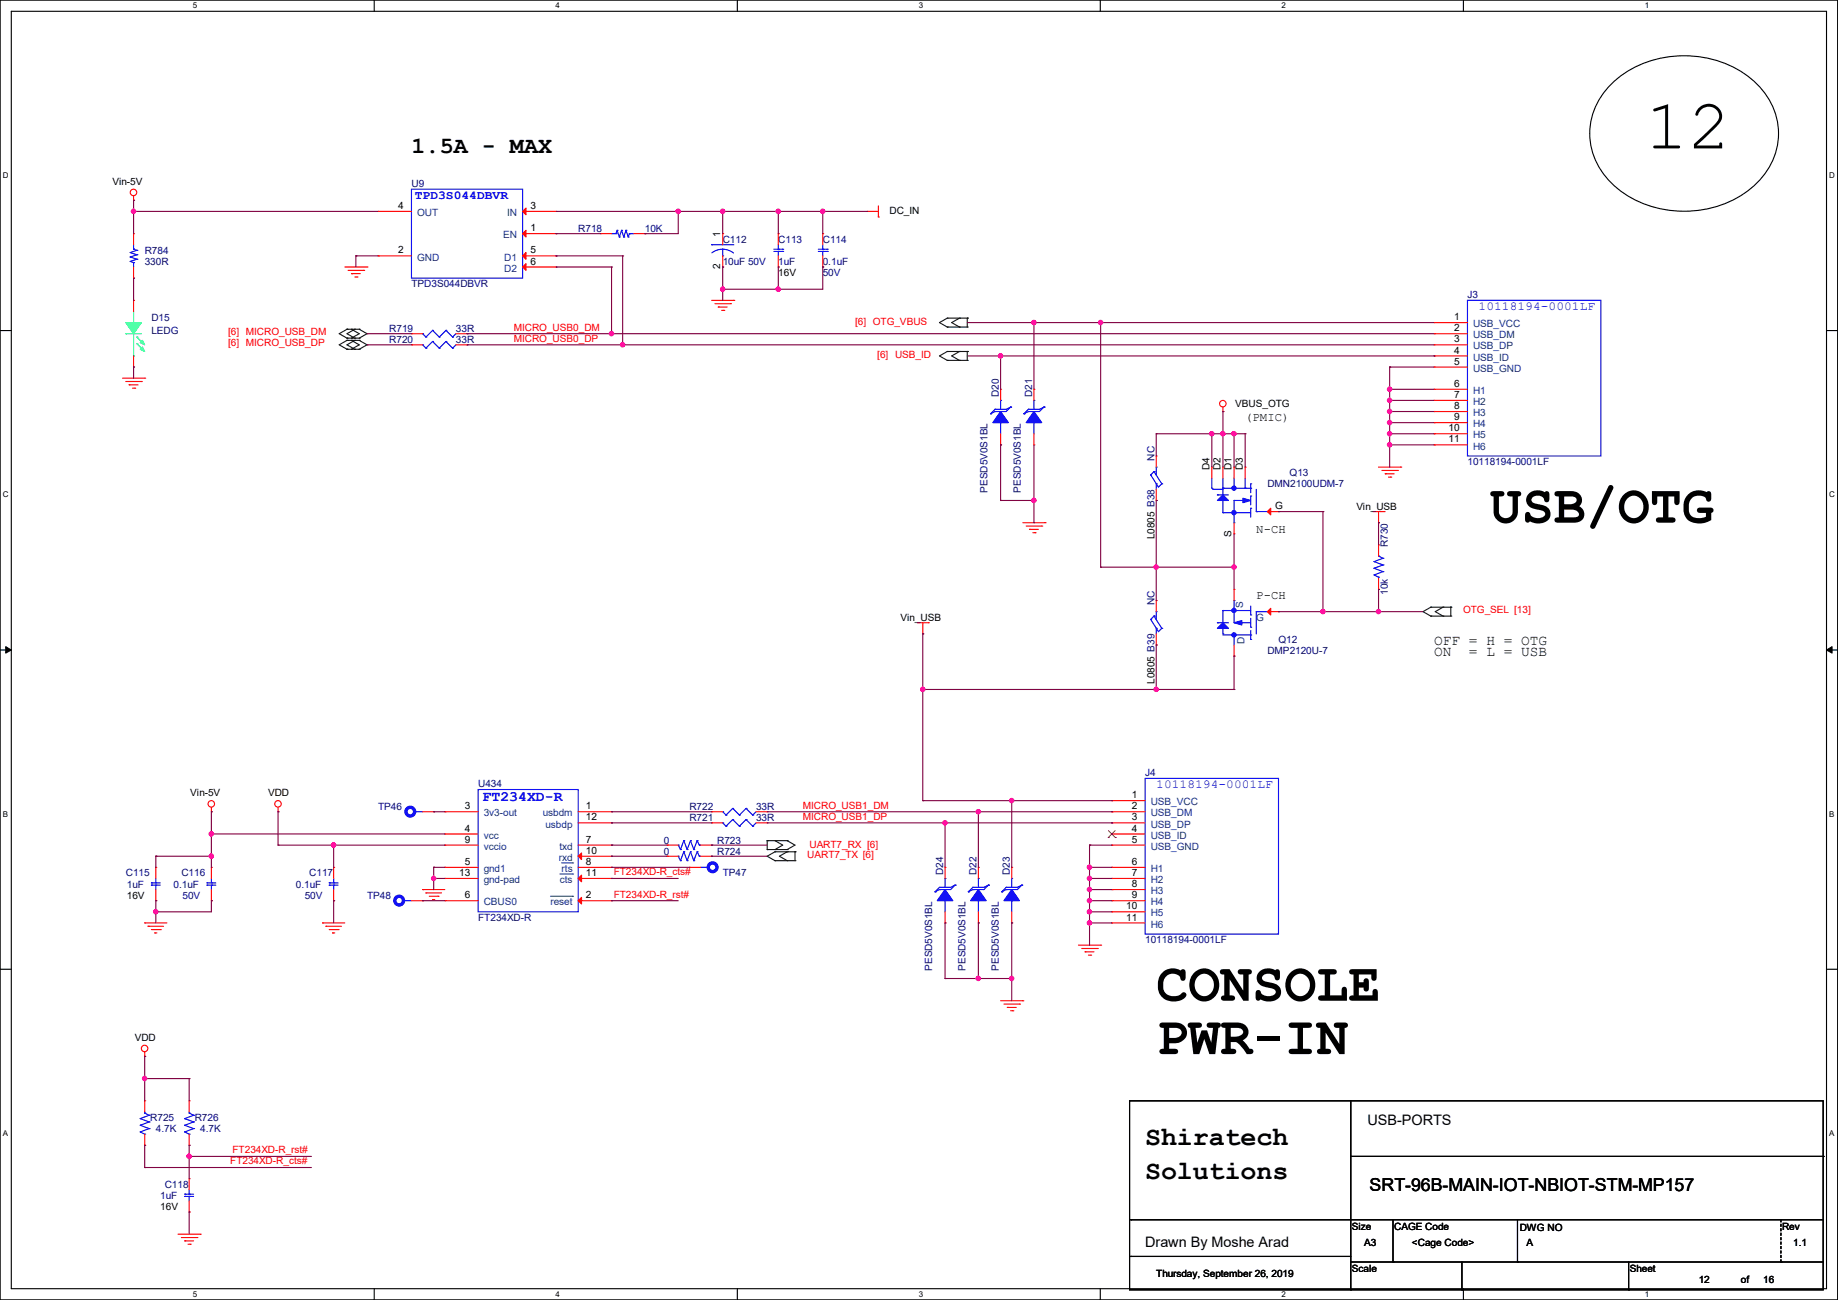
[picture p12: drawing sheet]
<svg xmlns="http://www.w3.org/2000/svg" width="420mm" height="297mm" viewBox="0 0 420 297" stroke-linecap="round" stroke-linejoin="round" font-family="sans-serif">
<path d="M0 0h419.9v297h-419.9zM2.6 2.6h414.8v291.8h-414.8z" fill="none" stroke="#000" stroke-width=".25"/>
<g fill="#fff">
<path d="M44 .3h1v2h-1z"/>
<path d="M44 294.7h1v2h-1z"/>
</g>
<path d="M85.5 0v2.6M85.5 294.4v2.6" fill="none" stroke="#000" stroke-width=".25"/>
<g fill="#fff">
<path d="M127 .3h.9v2h-.9z"/>
<path d="M127 294.7h.9v2h-.9z"/>
</g>
<path d="M168.5 0v2.6M168.5 294.4v2.6" fill="none" stroke="#000" stroke-width=".25"/>
<g fill="#fff">
<path d="M209.9 .3h1v2h-1z"/>
<path d="M209.9 294.7h1v2h-1z"/>
</g>
<path d="M251.4 0v2.6M251.4 294.4v2.6" fill="none" stroke="#000" stroke-width=".25"/>
<g fill="#fff">
<path d="M292.9 .3h.9v2h-.9z"/>
<path d="M292.9 294.7h.9v2h-.9z"/>
</g>
<path d="M334.4 0v2.6M334.4 294.4v2.6" fill="none" stroke="#000" stroke-width=".25"/>
<g fill="#fff">
<path d="M375.8 .3h1v2h-1z"/>
<path d="M375.8 294.7h1v2h-1z"/>
<path d="M.7 39h1.2v2h-1.2z"/>
<path d="M418 39h1.3v2h-1.3z"/>
<path d="M.7 112h1.2v2h-1.2z"/>
<path d="M418 112h1.3v2h-1.3z"/>
</g>
<path d="M0 75.5h2.6M417.4 75.5h2.5" fill="none" stroke="#000" stroke-width=".25"/>
<g fill="#fff">
<path d="M.7 185h1.2v1.9h-1.2z"/>
<path d="M418 185h1.2v1.9h-1.2z"/>
</g>
<path d="M0 148.5h2.6M417.4 148.5h2.5" fill="none" stroke="#000" stroke-width=".25"/>
<path d="M1.3 147.7l1.3 .8-1.3 .7zM417.4 148.5l1.2-.8v1.5z" fill="#000" stroke="#000" stroke-width=".23"/>
<g fill="#fff">
<path d="M.7 257.9h1.2v2h-1.2z"/>
<path d="M418 257.9h1.2v2h-1.2z"/>
</g>
<g fill="none" stroke="#000" stroke-width=".25">
<path d="M368.3 19.1a24.7 24.7 0 0 1 33 0 15.5 15.5 0 0 1-1.2 24 24.8 24.8 0 0 1-31.8-1.2 15.4 15.4 0 0 1 0-22.8zM0 221.4h2.6M417.4 221.4h2.5M258.1 251.5h158.5v43.2h-158.5zM308.7 251.5v43.2M258.4 278.7h.1M258.4 278.7h158.2M308.7 264.2h107.9M318.3 278.7v9.6M346.8 278.7v9.6M416.6 264.2h.1M258.4 287.1h.1"/>
<path d="M258.4 287.1h50.3M308.7 288.3h.1M308.7 294.7h.1M308.7 288.3h107.9M318.3 288.3h.1M334.1 294.7h.1M334.1 288.3v6.4M346.8 288.3h.1M372.2 294.7h.1M372.2 288.3v6.4"/>
</g>
<g fill="none" stroke="#f00" stroke-width=".25">
<path d="M30.5 45.8h.1M30.5 53.4h.1M30.5 44.7v1.1M30.5 53.4v2.5M86.4 48.3h.1M86.4 58.5h.1M86.4 48.3h7.6M86.4 58.5h7.6M119.4 48.3h7.6M119.4 58.5h7.6M119.4 53.4h7.6M127 48.3h.1"/>
<path d="M127 53.4h.1M127 58.5h.1M137.2 53.4h.1M137.2 53.4h2.5M144.8 53.4h2.6M147.4 53.4h.1M165.1 53.4h.1M165.1 53.4v2.5M165.1 58.5v2.5M177.8 53.4h.1M177.8 53.4v2.5M177.8 58.5v2.5"/>
<path d="M188 53.4h.1M188 53.4v2.5M188 58.5v2.5M198.2 48.3h.1M198.2 48.3h2.5M200.7 49.6h.1M200.7 47v2.6M30.5 68.6h.1M30.5 63.5h.1M30.5 61v2.5M30.5 68.6v2.6M78.8 61h5.1"/>
<path d="M79.5 61.8h3.6M80.3 62.5h.1M80.3 62.5h2M81.1 63.3h.5M81.6 63.3h.1M83.1 61.8h.1M83.9 61h.1M94 76.2h.1M94 78.8h.1M94 76.2h2.6M94 78.8h2.6M104.2 76.2h2.5"/>
<path d="M104.2 78.8h2.5M106.7 76.2h.1M106.7 78.8h.1M119.4 61h7.6M127 61h.1M162.6 68.6h5.1M163.4 69.4h3.5M164.1 70.1h.1M164.1 70.1h2.1M164.9 70.9h.5M165.1 61h.1M165.4 70.9h.1"/>
<path d="M166.9 69.4h.1M167.7 68.6h.1M177.8 61h.1M188 61h.1M327.7 73.7h.1M327.7 76.2h.1M327.7 78.8h.1M327.7 73.7h7.6M327.7 76.2h7.6M327.7 78.8h7.6M28 86.4h5.1M28.7 87.2h3.6"/>
<path d="M29.5 87.9h.1M29.5 87.9h2M30.3 88.7h.5M30.5 83.9h.1M30.5 81.3v2.6M30.8 88.7h.1M32.3 87.2h.1M33.1 86.4h.1M228.6 88.9h.1M228.6 88.9v2.6M228.6 99.1v2.5M236.3 88.9h.1"/>
<path d="M236.3 88.9v2.6M236.3 99.1v2.5M279.4 94h.1M279.4 93v1M327.7 81.3h.1M327.7 83.9h.1M327.7 88.9h.1M327.7 91.5h.1M327.7 94h.1M327.7 96.6h.1M327.7 99.1h.1M327.7 81.3h7.6"/>
<path d="M327.7 83.9h7.6M327.7 88.9h7.6M327.7 91.5h7.6M327.7 94h7.6M327.7 96.6h7.6M327.7 99.1h7.6M228.6 101.6h.1M233.7 119.4h5.1M236.3 101.6h.1M238.8 119.4h.1M264.2 114.3h.1M264.2 104.2h.1"/>
<path d="M264.2 104.2v2.5M264.2 111.8v2.5M276.9 106.7h.1M276.9 106.7v2.6M279.4 106.7h.1M279.4 106.7v2.6M282 106.7h.1M282 106.7v2.6M282 119.4v2.6M284.5 106.7h.1M284.5 106.7v2.6M289.6 116.9h2.5"/>
<path d="M292.1 116.9h.1M313.7 116.9h2.6M315 119.4h.1M315 106.7h5.1M315 116.9v2.5M315.8 107.5h3.5M316.3 116.9h.1M316.5 108.2h.1M316.5 108.2h2.1M317.3 109h.5M317.8 109h.1M319.3 107.5h.1"/>
<path d="M320.1 106.7h.1M327.7 101.6h.1M327.7 101.6h7.6M234.5 120.2h3.5M235.2 120.9h.1M235.2 120.9h2.1M236 121.7h.5M236.5 121.7h.1M238 120.2h.1M264.2 137.2h.1M264.2 137.2v2.5M282 134.7h.1"/>
<path d="M282 122h.1M282 134.7v2.5M289.6 139.7h2.5M292.1 139.7h.1M315 124.5h.1M315 134.7h.1M315 124.5v2.5M315 132.1v2.6M209.6 142.3h2.5M210.9 144.8h.1M210.9 142.3v2.5M212.1 142.3h.1"/>
<path d="M264.2 147.4h.1M264.2 144.8v2.6M282 149.9h.1M282 147.4v2.5M35.6 198.2h.1M35.6 198.2v2.5M48.3 185.5h.1M48.3 198.2h.1M48.3 184.4v1.1M48.3 198.2v2.5M63.5 185.5h.1M63.5 184.4v1.1"/>
<path d="M76.2 198.2h.1M76.2 198.2v2.5M96.6 185.5h2.5M99.1 185.5h.1M101.6 185.5h.1M101.6 190.5h.1M101.6 193.1h.1M101.6 198.2h.1M101.6 198.2h7.7M101.6 185.5h7.7M101.6 193.1h7.7M101.6 190.5h7.7"/>
<path d="M132.1 198.2h7.6M132.1 188h7.6M132.1 185.5h7.6M132.1 193.1h7.6M132.1 195.6h7.6M139.7 185.5h.1M139.7 188h.1M139.7 193.1h.1M139.7 195.6h.1M139.7 198.2h.1M152.4 193.1h.1M152.4 195.6h.1"/>
<path d="M152.4 193.1h2.6M152.4 195.6h2.6M157.5 198.2h.1M157.5 198.2h2.6M160.1 193.1h2.5M160.1 195.6h2.5M162.6 188h.1M162.6 185.5h.1M162.6 193.1h.1M162.6 195.6h.1M162.6 188h2.5M162.6 185.5h2.5"/>
<path d="M172.8 188h2.5M172.8 185.5h2.5M175.3 188h.1M175.3 185.5h.1M215.9 198.2h.1M215.9 198.2v2.5M223.6 198.2h.1M223.6 198.2v2.5M231.2 198.2h.1M231.2 198.2v2.5M254 182.9h.1M254 185.5h.1"/>
<path d="M254 188h.1M254 190.5h.1M254 193.1h.1M254 198.2h.1M254 198.2h7.7M254 188h7.7M254 185.5h7.7M254 193.1h7.7M254 182.9h7.7M254 190.5h7.7M33.1 210.9h.1M33.1 210.9h5"/>
<path d="M33.8 211.6h.1M33.8 211.6h3.6M34.6 212.4h2M35.3 213.1h.1M35.3 213.1h.6M35.6 205.8h.1M35.6 203.2v2.6M36.6 212.4h.1M48.3 205.8h.1M48.3 203.2v2.6M73.7 210.9h.1M73.7 210.9h5.1"/>
<path d="M74.5 211.6h.1M74.5 211.6h3.5M75.2 212.4h2.1M76 213.1h.1M76 213.1h.5M76.2 205.8h.1M76.2 203.2v2.6M77.3 212.4h.1M94 205.8h2.6M96.6 203.2h.1M96.6 205.8h.1M96.6 203.2h5"/>
<path d="M97.3 204h.1M97.3 204h3.6M98.1 204.8h2M98.8 205.5h.1M98.8 205.5h.6M100.1 204.8h.1M101.6 200.7h.1M101.6 205.8h.1M101.6 200.7h7.7M101.6 205.8h7.7M132.1 200.7h7.6M132.1 205.8h7.6"/>
<path d="M139.7 200.7h.1M139.7 205.8h.1M215.9 210.9h.1M215.9 208.3v2.6M223.6 210.9h.1M223.6 208.3v2.6M231.2 210.9h.1M231.2 208.3v2.6M246.4 215.9h5.1M247.2 216.7h3.5M247.9 217.5h.1M247.9 217.5h2.1"/>
<path d="M248.7 218.2h.5M249.2 218.2h.1M250.7 216.7h.1M251.5 215.9h.1M254 200.7h.1M254 203.2h.1M254 205.8h.1M254 208.3h.1M254 210.9h.1M254 203.2h7.7M254 210.9h7.7M254 200.7h7.7"/>
<path d="M254 205.8h7.7M254 208.3h7.7M228.6 228.6h5.1M229.4 229.4h3.6M230.2 230.2h.1M230.2 230.2h2M230.9 230.9h.5M231.4 230.9h.1M233 229.4h.1M233.7 228.6h.1M33.1 241.3h.1M33.1 251.5h.1"/>
<path d="M33.1 240.3v1M33.1 251.5v2.5M33.1 259.1v2.6M43.2 251.5h.1M43.2 251.5v2.5M43.2 259.1v2.6M33.1 261.7h.1M43.2 269.3h.1M43.2 276.9h.1M43.2 261.7h.1M43.2 269.3v2.5M43.2 274.4v2.5"/>
<path d="M40.7 282h5.1M41.4 282.7h3.6M42.2 283.5h.1M42.2 283.5h2M43 284.3h.5M43.5 284.3h.1M45 282.7h.1M45.8 282h.1"/>
<circle cx="30.5" cy="44" r=".74"/>
<circle cx="279.4" cy="92.2" r=".74"/>
<circle cx="48.3" cy="183.7" r=".74"/>
<circle cx="63.5" cy="183.7" r=".74"/>
<circle cx="33" cy="239.5" r=".74"/>
</g>
<g fill="none" stroke="#004000" stroke-width=".25">
<path d="M79.3 75.2h.1M79.3 77.3h.1M79.3 77.8h.1M79.3 79.8h.1M79.3 75.2h2.8M79.3 77.3h2.8M79.3 75.2l-1.8 1 1.8 1.1M79.3 77.8h2.8M79.3 79.8h2.8M79.3 77.8l-1.8 1 1.8 1M80.3 75.2h.1M80.3 77.3h.1"/>
<path d="M80.3 77.8h.1M80.3 79.8h.1M80.3 75.2l1.8 1-1.8 1.1M80.3 77.8l1.8 1-1.8 1M81.1 75.2h.1M81.1 77.3h.1M81.1 77.8h.1M81.1 79.8h.1M81.1 75.2l-1.8 1 1.8 1.1M81.1 77.8l-1.8 1 1.8 1M82.1 75.2h.1M82.1 77.3h.1"/>
<path d="M82.1 77.8h.1M82.1 79.8h.1M82.1 75.2l1.8 1-1.8 1.1M82.1 77.8l1.8 1-1.8 1M216.5 72.7h.1M216.5 74.7h.1M216.5 72.7l-1.8 1 1.8 1M216.5 72.7h4.5M216.5 74.7h4.5M219.2 72.7h.1M219.2 74.7h.1M219.2 72.7l-1.7 1 1.7 1"/>
<path d="M221 72.7h.1M221 74.7h.1M221 72.7v2M216.5 80.3h.1M216.5 82.3h.1M216.5 80.3l-1.8 1 1.8 1M216.5 80.3h4.5M216.5 82.3h4.5M219.2 80.3h.1M219.2 82.3h.1M219.2 80.3l-1.7 1 1.7 1M221 80.3h.1"/>
<path d="M221 82.3h.1M221 80.3v2M326.9 138.7h.1M326.9 138.7l-1.7 1 1.7 1.1M326.9 138.7h4.6M329.7 138.7h.1M329.7 138.7l-1.7 1 1.7 1.1M331.5 138.7h.1M331.5 138.7v2.1M326.9 140.8h.1M326.9 140.8h4.6M329.7 140.8h.1"/>
<path d="M331.5 140.8h.1M175.3 192.1h.1M175.3 194.1h.1M175.3 192.1v2M175.3 192.1h4.6M175.3 194.1h4.6M177.1 192.1h.1M177.1 194.1h.1M177.1 194.6h.1M177.1 196.6h.1M177.1 192.1l1.8 1-1.8 1M177.1 194.6l-1.8 1 1.8 1"/>
<path d="M177.1 194.6h4.6M177.1 196.6h4.6M179.9 192.1h.1M179.9 194.1h.1M179.9 194.6h.1M179.9 196.6h.1M179.9 192.1l1.8 1-1.8 1M179.9 194.6l-1.8 1 1.8 1M181.7 194.6h.1M181.7 196.6h.1M181.7 194.6v2"/>
</g>
<path d="M407 278.7v9.6M407 288.3h.1" fill="none" stroke="#000" stroke-width=".25" stroke-dasharray=".5"/>
<g fill="none" stroke="#00f" stroke-width=".25">
<path d="M29.8 57.7h.1M29.8 58.7h.1M29.8 59.7h.1M29.8 57.7l1.5 .5M29.8 58.7l1.5 .5M29.8 59.7l.7 .3M30.5 56.9h.1M30.5 60h.1M30.5 56.9l.8 .3M30.5 55.9v1M30.5 60v1M31.3 57.2h.1"/>
<path d="M31.3 58.2h.1M31.3 59.2h.1M31.3 57.2l-1.5 .5M31.3 58.2l-1.5 .5M31.3 59.2l-1.5 .5M94 43.2h25.4v20.3h-25.4zM139.7 53.4h1.1M140.8 53.4h.1M141 52.6h.1M141 52.6l.5 1.5M141 52.6l-.2 .8M141.5 54.1h.1"/>
<path d="M142 52.6h.1M142 52.6l.5 1.5M142 52.6l-.5 1.5M142.5 54.1h.1M143 52.6h.1M143 52.6l.6 1.5M143 52.6l-.5 1.5M143.6 54.1h.1M143.8 53.4h.1M143.8 53.4l-.2 .7M143.8 53.4h1M162.6 55.9h.1"/>
<path d="M162.6 55.9h5.1M165.1 56.9l1.6 .4 .9 .5M165.1 58.5h.1M165.1 56.9l-1 .2-1.4 .7M165.1 56.9v1.6M176.8 56.9h2.1M176.8 57.4h2.1M177.8 56.9h.1M177.8 57.4h.1M177.8 55.9v1M177.8 57.4v1.1M178.9 56.9h.1"/>
<path d="M178.9 57.4h.1M187 56.9h2M187 57.4h2M188 56.9h.1M188 57.4h.1M188 55.9v1M188 57.4v1.1M189 56.9h.1M189 57.4h.1M96.6 76.2h.1M96.6 78.8h.1M96.6 76.2l.7 .8"/>
<path d="M96.6 78.8l.7 .7M97.3 77h.1M97.3 79.5h.1M98.8 75.5h.1M98.8 78h.1M98.8 75.5l1.6 1.5M98.8 75.5l-1.5 1.5M98.8 78l1.6 1.5M98.8 78l-1.5 1.5M100.4 77h.1M100.4 79.5h.1M101.9 75.5h.1"/>
<path d="M101.9 78h.1M101.9 75.5l1.5 1.5M101.9 75.5l-1.5 1.5M101.9 78l1.5 1.5M101.9 78l-1.5 1.5M103.4 77h.1M103.4 79.5h.1M104.2 76.2l-.8 .8M104.2 78.8l-.8 .7M335.3 68.6h30.5v35.6h-30.5zM226.4 94.5h.1M227.4 93.5h.1"/>
<path d="M227.4 94h.1M227.4 93.5l-1 1M227.4 94l-1 .5M228.6 96.6h.1M228.6 91.5h.1M228.6 91.5v2M228.6 96.6v2.5M230.9 93h.1M230.9 93l-1 .5h-2.5M230.9 93l-1 1h-2.5M234 94.5h.1M235 93.5h.1"/>
<path d="M235 94h.1M235 93.5l-1 1M235 94l-1 .5M236.3 96.6h.1M236.3 91.5h.1M236.3 91.5v2M236.3 96.6v2.5M238.5 93h.1M238.5 93l-1 .5h-2.5M238.5 93l-1 1h-2.5M262.9 108.5h.1M262.9 108.5l1.8 2.8 .8-.8"/>
<path d="M263.7 107.7h.1M263.7 107.7l1.8 2.8M263.7 107.7l-.8 .8M264.2 110.5h.1M264.2 106.7h.1M264.2 106.7v1.8M264.2 110.5v1.3M265.5 110.5h.1M276.9 111.5h.1M276.9 109.3v2.2M277.2 111.8h.1M277.2 111.8h2.2"/>
<path d="M278.2 113.1h.1M278.2 113.1h2.5M279.4 117.1h.1M279.4 114.3h.1M279.4 111.5h.1M279.4 109.3v3.8M279.4 114.3v2.8M279.4 117.1h6.4M279.4 111.5h6.4M282 111.5h.1M282 114.3h.1M282 119.4h.1"/>
<path d="M282 109.3v2.2M282 114.3v5.1M282 114.3h2.5M284.5 111.5h.1M284.5 109.3v2.2M285.8 116.1h.1M285.8 113.3h.1M285.8 110.5h.1M285.8 111.5h.1M285.8 110.5v2.1M285.8 113.3v2.1M285.8 116.1v2.1"/>
<path d="M287.1 116.9h.1M287.1 111.8v5.1M287.1 116.9h2.5M289.6 116.9h.1M264.2 139.7h.1M264.2 139.7v1.8M279.4 139.5h.1M279.4 139.5h6.4M279.4 139.5v2.8M282 137.2h.1M282 137.2v5.1M285.8 138.5v2"/>
<path d="M287.1 139.7h.1M287.1 139.7v5.1M287.1 139.7h2.5M289.6 139.7h.1M314 131.4h.1M314 129.8h.1M314 128.3h.1M314 131.4l1 .5M314 129.8l2 .8M314 128.3l2 .8M315 127h.1M315 131.9h.1"/>
<path d="M315 127l1 .6M315 131.9v.2M316 130.6h.1M316 129.1h.1M316 127.6h.1M316 130.6l-2 .8M316 129.1l-2 .7M316 127.6l-2 .7M262.9 141.5h.1M262.9 141.5l1.8 2.8 .8-.7M263.7 140.8h.1M263.7 140.8l1.8 2.8"/>
<path d="M263.7 140.8l-.8 .7M264.2 143.6h.1M264.2 143.6v1.2M265.5 143.6h.1M278.2 142.3h.1M278.2 142.3h2.5M279.4 142.3h.1M279.4 144.8h.1M279.4 143.6v1.2M279.4 145.1h6.4M282 145.1h.1M282 145.1v2.3"/>
<path d="M283.5 142.3h.1M283.5 142.3h2.3M285.8 140.5h.1M285.8 143.3h.1M285.8 146.1h.1M285.8 145.1h.1M285.8 141.3v2M285.8 144.1v2M261.7 177.8h30.4v35.6h-30.4zM94.8 185.5h.1M94.8 185.5h1.8M109.3 180.4h22.8v27.9h-22.8z"/>
<path d="M155 193.1h.1M155 195.6h.1M155 193.1l.5 1M155 195.6l.5 1M155.5 194.1h.1M155.5 196.6h.1M156.3 192.1h.1M156.3 194.6h.1M156.3 192.1l.7 2M156.3 192.1l-.8 2M156.3 194.6l.7 2M156.3 194.6l-.8 2"/>
<path d="M157 194.1h.1M157 196.6h.1M157.8 192.1h.1M157.8 194.6h.1M157.8 192.1l.7 2M157.8 192.1l-.8 2M157.8 194.6l.7 2M157.8 194.6l-.8 2M158.5 194.1h.1M158.5 196.6h.1M159.3 192.1h.1M159.3 194.6h.1"/>
<path d="M159.3 192.1l.5 1M159.3 192.1l-.8 2M159.3 194.6l.5 1M159.3 194.6l-.8 2M159.8 193.1h.1M159.8 195.6h.1M159.8 193.1h.3M159.8 195.6h.3M160.1 198.2h1.7M161.8 198.2h.1M165.1 188h.1M165.1 185.5h.1"/>
<path d="M165.1 188l.8 .8M165.1 185.5l.8 .7M165.9 188.8h.1M165.9 186.2h.1M167.4 187.2h.1M167.4 184.7h.1M167.4 187.2l1.6 1.6M167.4 187.2l-1.5 1.6M167.4 184.7l1.6 1.5M167.4 184.7l-1.5 1.5M169 188.8h.1M169 186.2h.1"/>
<path d="M170.5 187.2h.1M170.5 184.7h.1M170.5 187.2l1.5 1.6M170.5 187.2l-1.5 1.6M170.5 184.7l1.5 1.5M170.5 184.7l-1.5 1.5M172 188.8h.1M172 186.2h.1M172.8 188l-.8 .8M172.8 185.5l-.8 .7M34.6 201.7h.1M34.6 202.2h.1"/>
<path d="M34.6 201.7h2M34.6 202.2h2M35.6 201.7h.1M35.6 202.2h.1M35.6 200.7v1M35.6 202.2v1M47.3 201.7h.1M47.3 202.2h.1M47.3 201.7h2M47.3 202.2h2M48.3 201.7h.1M48.3 202.2h.1"/>
<path d="M48.3 200.7v1M48.3 202.2v1M75.2 201.7h.1M75.2 202.2h.1M75.2 201.7h2.1M75.2 202.2h2.1M76.2 201.7h.1M76.2 202.2h.1M76.2 200.7v1M76.2 202.2v1M92.2 205.8h.1M92.2 205.8h1.8"/>
<path d="M213.7 203.8h.1M214.7 202.7h.1M214.7 203.2h.1M214.7 202.7l-1 1.1M214.7 203.2l-1 .6M215.9 205.8h.1M215.9 200.7h.1M215.9 200.7v2M215.9 205.8v2.5M218.2 202.2h.1M218.2 202.2l-1 .5h-2.5M218.2 202.2l-1 1h-2.5"/>
<path d="M221.3 203.8h.1M222.3 202.7h.1M222.3 203.2h.1M222.3 202.7l-1 1.1M222.3 203.2l-1 .6M223.6 205.8h.1M223.6 200.7h.1M223.6 200.7v2M223.6 205.8v2.5M225.8 202.2h.1M225.8 202.2l-1 .5h-2.5M225.8 202.2l-1 1h-2.5"/>
<path d="M228.9 203.8h.1M229.9 202.7h.1M229.9 203.2h.1M229.9 202.7l-1 1.1M229.9 203.2l-1 .6M231.2 205.8h.1M231.2 200.7h.1M231.2 200.7v2M231.2 205.8v2.5M233.5 202.2h.1M233.5 202.2l-1 .5h-2.6M233.5 202.2l-1 1h-2.6"/>
<path d="M32 255.6h.1M32 257.1h.1M32 258.6h.1M32 255.6l2.1 .7M32 257.1l2.1 .8M32 258.6l1.1 .5M33.1 259.1h.1M33.1 254.3h.1M33.1 254.3l1 .5M33.1 254v.3M34.1 254.8h.1M34.1 256.3h.1"/>
<path d="M34.1 257.9h.1M34.1 254.8l-2.1 .8M34.1 256.3l-2.1 .8M34.1 257.9l-2.1 .7M42.2 255.6h.1M42.2 257.1h.1M42.2 258.6h.1M42.2 255.6l2 .7M42.2 257.1l2 .8M42.2 258.6l1 .5M43.2 259.1h.1M43.2 254.3h.1"/>
<path d="M43.2 254v.3M43.2 254.3l1 .5M44.2 254.8h.1M44.2 256.3h.1M44.2 257.9h.1M44.2 254.8l-2 .8M44.2 256.3l-2 .8M44.2 257.9l-2 .7M42.2 272.8h.1M42.2 273.3h.1M42.2 272.8h2M42.2 273.3h2"/>
<path d="M43.2 272.8h.1M43.2 273.3h.1M43.2 271.8v1M43.2 273.3v1.1"/>
</g>
<g fill="none" stroke="#00f" stroke-width=".76">
<circle cx="93.7" cy="185.4" r=".99"/>
<circle cx="162.8" cy="198.1" r=".99"/>
<circle cx="91.2" cy="205.8" r=".99"/>
</g>
<g fill="#00f" stroke="#00f" stroke-width=".25">
<path d="M278.2 143.6l1.2-1.3 1.3 1.3z"/>
<path d="M282 142.3l1.8-.5v1z"/>
<path d="M278.2 114.3l1.2-1.2 1.3 1.2z"/>
<path d="M284 113.8l1.8 .5-1.8 .6z"/>
<path d="M236.3 94l1.7 2.6h-3.5z" fill-rule="evenodd"/>
<path d="M223.6 203.2l1.7 2.6h-3.5z" fill-rule="evenodd"/>
<path d="M231.2 203.2l1.8 2.6h-3.6z" fill-rule="evenodd"/>
<path d="M215.9 203.2l1.8 2.6h-3.5z" fill-rule="evenodd"/>
<path d="M228.6 94l1.8 2.6h-3.5z" fill-rule="evenodd"/>
<circle cx="282" cy="145.1" r=".49"/>
<circle cx="282" cy="139.5" r=".49"/>
<circle cx="282" cy="117.1" r=".49"/>
<circle cx="282" cy="111.5" r=".49"/>
</g>
<g fill="#f00" stroke="#f00" stroke-width=".25">
<path d="M290.4 139v1.5l-.8-.8z"/>
<path d="M290.4 116.1v1.5l-.8-.7z"/>
<path d="M119.4 48.3l.8-.8v1.6z"/>
<path d="M119.4 53.4l.8-.8v1.5z"/>
<path d="M119.4 58.5l.8-.8v1.5z"/>
<path d="M119.4 61l.8-.8v1.6z"/>
<path d="M132.1 195.6l.8-.7v1.5z"/>
<path d="M132.1 200.7l.8-.8v1.6z"/>
<path d="M132.9 205v1.5l-.8-.7z"/>
</g>
<path d="M28.7 76.2h.1M28.7 76.2h3.6M30.5 73.7h.1M30.5 71.2v2.5M30.5 76.2v5.1M31.3 77h.1M31.3 78.5h.1M31.3 77l1.5 1.5M31.3 78.5l1.5 1.6M30.5 81.3h.1" fill="none" stroke="#00ff80" stroke-width=".25"/>
<g fill="#00ff80" stroke="#00ff80" stroke-width=".25">
<path d="M28.7 73.7h3.6l-1.8 2.5z" fill-rule="evenodd"/>
<path d="M32.6 79.3l.5 1-1.1-.5z" fill-rule="evenodd"/>
<path d="M32 78.3l.6-.5 .5 1z" fill-rule="evenodd"/>
</g>
<path d="M253.2 191.3h.1M253.3 189.8l1.5 1.5M254.8 189.8l-1.6 1.5M254.8 191.3h.1" fill="none" stroke="#804000" stroke-width=".23"/>
<path d="M127.9 199.7h3M128.3 197.1h2.6M130.9 197.1h.1M130.9 199.7h.1M125.8 204.8h5.1M130.9 204.8h.1" fill="none" stroke="#004080" stroke-width=".23"/>
<g fill="none" stroke="#800040" stroke-width=".25">
<path d="M30.5 45.8h.1M30.5 48.3h.1M30.5 45.8v7.6M30.5 48.3h55.9M81.3 58.5h.1M81.3 58.5h5.1M81.3 58.5v2.5M127 53.4h.1M127 58.5h.1M127 48.3h71.2M127 53.4h10.2M127 58.5h15.3"/>
<path d="M142.3 58.5h.1M142.3 58.5v20.3M147.4 53.4h.1M155 48.3h.1M155 48.3v5.1h-7.6M165.1 48.3h.1M165.1 48.3v5.1M177.8 48.3h.1M177.8 48.3v5.1M188 48.3h.1M188 48.3v5.1M30.5 63.5h.1"/>
<path d="M30.5 63.5v5.1M83.9 76.2h.1M83.9 78.8h.1M83.9 76.2h10.1M83.9 78.8h10.1M106.7 76.2h.1M106.7 78.8h.1M106.7 76.2h221M106.7 78.8h221M127 61h.1M127 61h12.7M139.7 61h.1"/>
<path d="M139.7 76.2h.1M139.7 61v15.2M142.3 78.8h.1M165.1 66.1h.1M165.1 61h.1M165.1 61v7.6M177.8 61h.1M177.8 66.1h.1M177.8 61v5.1M188 61h.1M188 61v5.1h-22.9M221 73.7h106.7"/>
<path d="M236.3 73.7h.1M236.3 73.7v15.2M251.5 73.7h.1M251.5 73.7v55.9M30.5 83.9h.1M30.5 83.9v2.5M221 81.3h106.7M228.6 81.3h.1M228.6 81.3v7.6M264.2 99.1h.1M264.2 99.1h20.3M264.2 99.1v5.1"/>
<path d="M276.9 99.1h.1M276.9 99.1v7.6M279.4 99.1h.1M279.4 94h.1M279.4 94v12.7M282 99.1h.1M282 99.1v7.6M284.5 99.1h.1M284.5 99.1v7.6M317.5 83.9h.1M317.5 88.9h.1M317.5 91.5h.1"/>
<path d="M317.5 94h.1M317.5 96.6h.1M317.5 99.1h.1M317.5 83.9h10.2M317.5 83.9v22.8M317.5 88.9h10.2M317.5 91.5h10.2M317.5 94h10.2M317.5 96.6h10.2M317.5 99.1h10.2M327.7 81.3h.1M228.6 114.3h.1"/>
<path d="M228.6 101.6h.1M228.6 101.6v12.7M228.6 114.3h7.7M236.3 114.3h.1M236.3 119.4h.1M236.3 101.6v17.8M264.2 114.3h.1M264.2 114.3v22.9M292.1 116.9h.1M292.1 116.9h10.2M302.3 116.9h.1M302.3 116.9v22.8"/>
<path d="M315 119.4h.1M315 119.4v5.1M317.5 101.6h.1M317.5 101.6h10.2M251.5 129.6h.1M251.5 129.6h30.5M264.2 129.6h.1M282 129.6h.1M282 122v12.7M292.1 139.7h.1M292.1 139.7h33.1M302.3 139.7h.1"/>
<path d="M315 134.7h.1M315 139.7h.1M315 134.7v5M210.9 144.8h.1M210.9 157.5h.1M210.9 144.8v38.1M210.9 157.5h71.1M264.2 147.4h.1M264.2 147.4v10.1M282 157.5h.1M282 149.9h.1M282 149.9v7.6"/>
<path d="M35.6 195.6h.1M35.6 195.6h12.7M35.6 195.6v2.6M48.3 190.5h.1M48.3 195.6h.1M48.3 185.5h.1M48.3 190.5h53.3M48.3 185.5v12.7M63.5 193.1h.1M63.5 185.5h.1M63.5 193.1h38.1M63.5 185.5v7.6"/>
<path d="M76.2 193.1h.1M76.2 193.1v5.1M99.1 185.5h.1M99.1 198.2h.1M99.1 185.5h2.5M99.1 198.2h2.5M99.1 198.2v5M139.7 193.1h.1M139.7 195.6h.1M139.7 198.2h.1M139.7 185.5h.1M139.7 188h.1"/>
<path d="M139.7 185.5h22.9M139.7 193.1h12.7M139.7 195.6h12.7M139.7 198.2h17.8M139.7 188h22.9M162.6 193.1h.1M162.6 195.6h.1M162.6 193.1h12.7M162.6 195.6h12.7M175.3 185.5h78.7M175.3 188h78.7M210.9 182.9h.1"/>
<path d="M210.9 182.9h43.1M215.9 188h.1M215.9 188v10.2M223.6 185.5h.1M223.6 185.5v12.7M231.2 182.9h.1M231.2 182.9v15.3M249 193.1h.1M249 198.2h.1M249 193.1h5M249 198.2h5M249 193.1v22.8"/>
<path d="M254 182.9h.1M254 185.5h.1M254 188h.1M35.6 205.8h.1M35.6 208.3h.1M35.6 205.8v5.1M48.3 205.8h.1M48.3 205.8v2.5h-12.7M76.2 205.8h.1M76.2 205.8v5.1M96.6 205.8h.1M96.6 205.8h5"/>
<path d="M99.1 200.7h.1M99.1 200.7h2.5M139.7 200.7h.1M139.7 205.8h.1M139.7 200.7h15.3M139.7 205.8h15.3M215.9 210.9h.1M215.9 210.9v12.7M223.6 210.9h.1M223.6 210.9v12.7M231.2 210.9h.1M231.2 210.9v17.7"/>
<path d="M249 200.7h.1M249 203.2h.1M249 205.8h.1M249 208.3h.1M249 210.9h.1M249 200.7h5M249 205.8h5M249 208.3h5M249 203.2h5M249 210.9h5M215.9 223.6h.1M215.9 223.6h15.3"/>
<path d="M223.6 223.6h.1M231.2 223.6h.1M33.1 246.4h.1M33.1 241.3h.1M33.1 246.4h10.1M33.1 241.3v10.2M43.2 246.4h.1M43.2 246.4v5.1M33.1 261.7h.1M33.1 266.7h.1M33.1 261.7v5M33.1 266.7h38.1"/>
<path d="M43.2 261.7h.1M43.2 264.2h.1M43.2 276.9h.1M43.2 261.7v7.6M43.2 276.9v5.1M43.2 264.2h28"/>
</g>
<g fill="#f0f" stroke="#f0f" stroke-width=".25">
<circle cx="188" cy="48.3" r=".49"/>
<circle cx="177.8" cy="48.3" r=".49"/>
<circle cx="210.8" cy="157.5" r=".49"/>
<circle cx="139.7" cy="76.2" r=".49"/>
<circle cx="142.3" cy="78.8" r=".49"/>
<circle cx="317.5" cy="91.5" r=".49"/>
<circle cx="317.5" cy="88.9" r=".49"/>
<circle cx="317.5" cy="96.5" r=".49"/>
<circle cx="317.5" cy="94" r=".49"/>
<circle cx="317.5" cy="99.1" r=".49"/>
<circle cx="317.5" cy="101.6" r=".49"/>
<circle cx="177.8" cy="66.1" r=".49"/>
<circle cx="165.1" cy="66.1" r=".49"/>
<circle cx="33" cy="246.4" r=".49"/>
<circle cx="43.2" cy="264.2" r=".49"/>
<circle cx="76.2" cy="193.1" r=".49"/>
<circle cx="48.3" cy="195.6" r=".49"/>
<circle cx="99.1" cy="200.7" r=".49"/>
<circle cx="35.6" cy="208.3" r=".49"/>
<circle cx="248.9" cy="200.7" r=".49"/>
<circle cx="248.9" cy="198.1" r=".49"/>
<circle cx="248.9" cy="203.2" r=".49"/>
<circle cx="248.9" cy="208.3" r=".49"/>
<circle cx="248.9" cy="205.8" r=".49"/>
<circle cx="248.9" cy="210.8" r=".49"/>
<circle cx="231.2" cy="182.9" r=".49"/>
<circle cx="48.3" cy="190.5" r=".49"/>
<circle cx="215.9" cy="188" r=".49"/>
<circle cx="223.5" cy="185.4" r=".49"/>
<circle cx="30.5" cy="48.3" r=".49"/>
<circle cx="302.3" cy="139.7" r=".49"/>
<circle cx="276.9" cy="99.1" r=".49"/>
<circle cx="282" cy="99.1" r=".49"/>
<circle cx="264.2" cy="129.6" r=".49"/>
<circle cx="282" cy="129.6" r=".49"/>
<circle cx="264.2" cy="157.5" r=".49"/>
<circle cx="315" cy="139.7" r=".49"/>
<circle cx="279.4" cy="99.1" r=".49"/>
<circle cx="251.5" cy="73.7" r=".49"/>
<circle cx="155" cy="48.3" r=".49"/>
<circle cx="165.1" cy="48.3" r=".49"/>
<circle cx="228.6" cy="81.3" r=".49"/>
<circle cx="236.2" cy="73.7" r=".49"/>
<circle cx="236.2" cy="114.3" r=".49"/>
<circle cx="231.2" cy="223.5" r=".49"/>
<circle cx="223.5" cy="223.5" r=".49"/>
</g>
<text font-size="16.3" x="376" y="33.9">12</text>
<g font-size="12.2">
<text x="340.4" y="119.4">USB/OTG</text>
<text x="264.2" y="228.6">CONSOLE</text>
<text x="264.2" y="240.8">PWR-IN</text>
</g>
<g font-size="6.1">
<text x="261.7" y="261.7">Shiratech</text>
<text x="261.7" y="269.3">Solutions</text>
</g>
<text font-size="5.3" x="94" y="35">1.5A - MAX</text>
<text font-size="4.1" x="313" y="272.2">SRT-96B-MAIN-IOT-NBIOT-STM-MP157</text>
<g font-size="3.3">
<text x="327.7" y="147.4">OFF = H = OTG</text>
<text x="327.7" y="150">ON</text>
<text x="335.7" y="150">= L = USB</text>
<text x="312.5" y="257">USB-PORTS</text>
<text x="261.7" y="284.9">Drawn By Moshe Arad</text>
</g>
<text font-size="3.3" fill="#00f" x="110.3" y="183.1">FT234XD-R</text>
<g font-size="2.8" fill="#00f">
<text x="94.8" y="45.6">TPD3S044DBVR</text>
<text x="337.9" y="70.9">10118194-0001LF</text>
<text x="264.2" y="180.1">10118194-0001LF</text>
</g>
<g font-size="2.8">
<text x="284.5" y="96.3">(PMIC)</text>
<text x="287.1" y="121.7">N-CH</text>
<text x="287.1" y="136.9">P-CH</text>
</g>
<g font-size="2.3">
<text x="25.7" y="42.2">Vin-5V</text>
<text x="91" y="47.8">4</text>
<text x="121.2" y="47.8">3</text>
<text x="121.2" y="52.8">1</text>
<text x="203.2" y="48.9">DC_IN</text>
<text x="91" y="57.9">2</text>
<text x="121.2" y="57.9">5</text>
<text x="164.6" y="54.1" transform="rotate(-90 164.6 54.1)">1</text>
<text x="121.2" y="60.5">6</text>
<text x="164.6" y="61.5" transform="rotate(-90 164.6 61.5)">2</text>
<text x="177.8" y="63.1">16V</text>
<text x="332.3" y="73.2">1</text>
<text x="332.3" y="75.7">2</text>
<text x="332.3" y="78.2">3</text>
<text x="332.3" y="80.8">4</text>
<text x="332.3" y="83.3">5</text>
<text x="332.3" y="88.4">6</text>
<text x="282.2" y="93">VBUS_OTG</text>
<text x="332.3" y="90.9">7</text>
<text x="332.3" y="93.5">8</text>
<text x="331" y="98.6">10</text>
<text x="331" y="101.1">11</text>
<text x="332.3" y="96">9</text>
<text x="276.3" y="107.5" transform="rotate(-90 276.3 107.5)">D4</text>
<text x="278.9" y="107.5" transform="rotate(-90 278.9 107.5)">D2</text>
<text x="281.4" y="107.5" transform="rotate(-90 281.4 107.5)">D1</text>
<text x="284" y="107.5" transform="rotate(-90 284 107.5)">D3</text>
<text x="291.4" y="116.3">G</text>
<text x="309.9" y="116.4">Vin_USB</text>
<text x="263.8" y="123.2" transform="rotate(-90 263.8 123.2)">L0805 B38</text>
<text x="281.4" y="122.7" transform="rotate(-90 281.4 122.7)">S</text>
<text x="205.8" y="141.8">Vin_USB</text>
<text x="263.8" y="156.3" transform="rotate(-90 263.8 156.3)">L0805 B39</text>
<text x="43.5" y="181.9">Vin-5V</text>
<text x="61.3" y="181.9">VDD</text>
<text x="106.2" y="184.9">3</text>
<text x="133.9" y="184.9">1</text>
<text x="258.6" y="182.4">1</text>
<text x="258.6" y="184.9">2</text>
<text x="106.2" y="190">4</text>
<text x="133.9" y="187.5">12</text>
<text x="258.6" y="187.5">3</text>
<text x="258.6" y="190">4</text>
<text x="106.2" y="192.5">9</text>
<text x="106.2" y="197.6">5</text>
<text x="133.9" y="192.5">7</text>
<text x="133.9" y="195.1">10</text>
<text x="133.9" y="197.6">8</text>
<text x="258.6" y="192.5">5</text>
<text x="258.6" y="197.6">6</text>
<text x="104.9" y="200.2">13</text>
<text x="133.9" y="200.2">11</text>
<text x="258.6" y="200.2">7</text>
<text x="258.6" y="202.7">8</text>
<text x="29" y="205.3">16V</text>
<text x="106.2" y="205.2">6</text>
<text x="133.9" y="205.2">2</text>
<text x="257.3" y="207.8">10</text>
<text x="258.6" y="205.2">9</text>
<text x="257.3" y="210.3">11</text>
<text x="30.8" y="237.8">VDD</text>
<text x="36.6" y="276.4">16V</text>
<text x="308.9" y="281">Size</text>
<text x="318.6" y="281">CAGE Code</text>
<text x="347.3" y="281.3">DWG NO</text>
<text x="407.2" y="281">Rev</text>
<text x="311.7" y="284.6">A3</text>
<text x="322.6" y="284.6">&lt;Cage Code&gt;</text>
<text x="348.8" y="284.6">A</text>
<text x="409.8" y="284.6">1.1</text>
<text x="264.2" y="291.7">Thursday, September 26, 2019</text>
<text x="308.9" y="290.7">Scale</text>
<text x="372.4" y="290.7">Sheet</text>
<text x="388.2" y="293.2">12</text>
<text x="397.8" y="293.2">of</text>
<text x="402.9" y="293.2">16</text>
</g>
<g font-size="2.3" fill="#000080">
<text x="94" y="42.8">U9</text>
<text x="132.1" y="52.9">R718</text>
<text x="147.4" y="52.9">10K</text>
<text x="33.1" y="58">R784</text>
<text x="165.1" y="55.5">C112</text>
<text x="177.8" y="55.5">C113</text>
<text x="188" y="55.5">C114</text>
<text x="33.1" y="60.5">330R</text>
<text x="94" y="65.6">TPD3S044DBVR</text>
<text x="165.1" y="60.5">10uF 50V</text>
<text x="177.8" y="60.5">1uF</text>
<text x="188" y="60.5">0.1uF</text>
<text x="188" y="63.1">50V</text>
<text x="335.3" y="68.2">J3</text>
<text x="34.6" y="73.2">D15</text>
<text x="34.6" y="76.3">LEDG</text>
<text x="88.9" y="75.8">R719</text>
<text x="104.2" y="75.8">33R</text>
<text x="88.9" y="78.3">R720</text>
<text x="104.2" y="78.3">33R</text>
<text x="228.2" y="90.7" transform="rotate(-90 228.2 90.7)">D20</text>
<text x="235.8" y="90.7" transform="rotate(-90 235.8 90.7)">D21</text>
<text x="263.8" y="105.2" transform="rotate(-90 263.8 105.2)">NC</text>
<text x="335.3" y="106.3">10118194-0001LF</text>
<text x="225.7" y="112.6" transform="rotate(-90 225.7 112.6)">PESD5V0S1BL</text>
<text x="233.3" y="112.6" transform="rotate(-90 233.3 112.6)">PESD5V0S1BL</text>
<text x="289.6" y="111.3">DMN2100UDM-7</text>
<text x="294.7" y="108.8">Q13</text>
<text x="317.1" y="125" transform="rotate(-90 317.1 125)">R730</text>
<text x="317.1" y="135.9" transform="rotate(-90 317.1 135.9)">10k</text>
<text x="263.8" y="138.2" transform="rotate(-90 263.8 138.2)">NC</text>
<text x="289.6" y="149.4">DMP2120U-7</text>
<text x="292.1" y="146.9">Q12</text>
<text x="109.3" y="179.9">U434</text>
<text x="261.7" y="177.4">J4</text>
<text x="86.4" y="185">TP46</text>
<text x="157.5" y="185">R722</text>
<text x="172.8" y="185">33R</text>
<text x="157.5" y="187.5">R721</text>
<text x="172.8" y="187.5">33R</text>
<text x="151.7" y="192.9">0</text>
<text x="151.7" y="195.4">0</text>
<text x="163.9" y="192.9">R723</text>
<text x="163.9" y="195.4">R724</text>
<text x="28.7" y="200.2">C115</text>
<text x="29" y="202.8">1uF</text>
<text x="39.7" y="202.8">0.1uF</text>
<text x="41.4" y="200.2">C116</text>
<text x="67.6" y="202.8">0.1uF</text>
<text x="70.7" y="200.2">C117</text>
<text x="165.1" y="200.2">TP47</text>
<text x="215.5" y="199.9" transform="rotate(-90 215.5 199.9)">D24</text>
<text x="223.1" y="199.9" transform="rotate(-90 223.1 199.9)">D22</text>
<text x="230.8" y="199.9" transform="rotate(-90 230.8 199.9)">D23</text>
<text x="41.7" y="205.3">50V</text>
<text x="69.6" y="205.3">50V</text>
<text x="83.9" y="205.3">TP48</text>
<text x="109.3" y="210.4">FT234XD-R</text>
<text x="261.7" y="215.5">10118194-0001LF</text>
<text x="213" y="221.8" transform="rotate(-90 213 221.8)">PESD5V0S1BL</text>
<text x="220.6" y="221.8" transform="rotate(-90 220.6 221.8)">PESD5V0S1BL</text>
<text x="228.2" y="221.8" transform="rotate(-90 228.2 221.8)">PESD5V0S1BL</text>
<text x="34.3" y="256.1">R725</text>
<text x="44.5" y="256.1">R726</text>
<text x="35.6" y="258.7">4.7K</text>
<text x="45.8" y="258.7">4.7K</text>
<text x="36.6" y="273.9">1uF</text>
<text x="37.6" y="271.4">C118</text>
</g>
<g font-size="2.3" fill="#004080">
<text x="95.3" y="49.4">OUT</text>
<text x="115.9" y="49.4">IN</text>
<text x="95.3" y="59.5">GND</text>
<text x="115" y="54.4">EN</text>
<text x="115.2" y="59.5">D1</text>
<text x="115.2" y="62.1">D2</text>
<text x="336.6" y="74.8">USB_VCC</text>
<text x="336.6" y="77.3">USB_DM</text>
<text x="336.6" y="79.8">USB_DP</text>
<text x="336.6" y="82.4">USB_ID</text>
<text x="336.6" y="84.9">USB_GND</text>
<text x="336.6" y="90">H1</text>
<text x="336.6" y="92.5">H2</text>
<text x="336.6" y="95.1">H3</text>
<text x="336.6" y="97.6">H4</text>
<text x="336.6" y="100.2">H5</text>
<text x="336.6" y="102.7">H6</text>
<text x="284.1" y="139" transform="rotate(-90 284.1 139)">S</text>
<text x="287.1" y="141.8">G</text>
<text x="284.4" y="147.1" transform="rotate(-90 284.4 147.1)">D</text>
<text x="262.9" y="184">USB_VCC</text>
<text x="110.5" y="186.5">3v3-out</text>
<text x="110.5" y="191.6">vcc</text>
<text x="124" y="186.5">usbdm</text>
<text x="124.7" y="189.1">usbdp</text>
<text x="262.9" y="186.5">USB_DM</text>
<text x="262.9" y="189.1">USB_DP</text>
<text x="262.9" y="191.6">USB_ID</text>
<text x="110.5" y="194.1">vccio</text>
<text x="127.7" y="196.7">rxd</text>
<text x="127.8" y="194.1">txd</text>
<text x="262.9" y="194.1">USB_GND</text>
<text x="110.5" y="199.2">gnd1</text>
<text x="110.5" y="201.8">gnd-pad</text>
<text x="127.9" y="201.8">cts</text>
<text x="128.3" y="199.2">rts</text>
<text x="262.9" y="199.2">H1</text>
<text x="262.9" y="201.8">H2</text>
<text x="110.5" y="206.8">CBUS0</text>
<text x="125.8" y="206.8">reset</text>
<text x="262.9" y="204.3">H3</text>
<text x="262.9" y="206.8">H4</text>
<text x="262.9" y="209.4">H5</text>
<text x="262.9" y="211.9">H6</text>
</g>
<g font-size="2.3" fill="#f00">
<text x="52.1" y="76.5">[6] MICRO_USB_DM</text>
<text x="117.4" y="75.5">MICRO_USB0_DM</text>
<text x="195.4" y="74.3">[6] OTG_VBUS</text>
<text x="52.1" y="79.1">[6] MICRO_USB_DP</text>
<text x="117.4" y="78.1">MICRO_USB0_DP</text>
<text x="200.5" y="81.9">[6] USB_ID</text>
<text x="334.3" y="140">OTG_SEL [13]</text>
<text x="183.4" y="184.7">MICRO_USB1_DM</text>
<text x="183.4" y="187.3">MICRO_USB1_DP</text>
<text x="184.4" y="195.9">UART7_TX [6]</text>
<text x="185" y="193.6">UART7_RX [6]</text>
<text x="140.3" y="200">FT234XD-R_cts#</text>
<text x="140.3" y="205.1">FT234XD-R_rst#</text>
<text x="53.1" y="263.5">FT234XD-R_rst#</text>
<text x="52.6" y="266">FT234XD-R_cts#</text>
</g>
<g font-size="1.8">
<text x="44" y="1.9">5</text>
<text x="127" y="1.9">4</text>
<text x="209.9" y="1.9">3</text>
<text x="292.9" y="1.9">2</text>
<text x="375.8" y="1.9">1</text>
<text x=".7" y="40.6">D</text>
<text x="418" y="40.6">D</text>
<text x=".7" y="113.6">C</text>
<text x="418" y="113.6">C</text>
<text x=".7" y="186.6">B</text>
<text x="418" y="186.6">B</text>
<text x=".7" y="259.5">A</text>
<text x="418" y="259.5">A</text>
<text x="44" y="296.3">5</text>
<text x="127" y="296.3">4</text>
<text x="209.9" y="296.3">3</text>
<text x="292.9" y="296.3">2</text>
<text x="375.8" y="296.3">1</text>
</g>
</svg>
